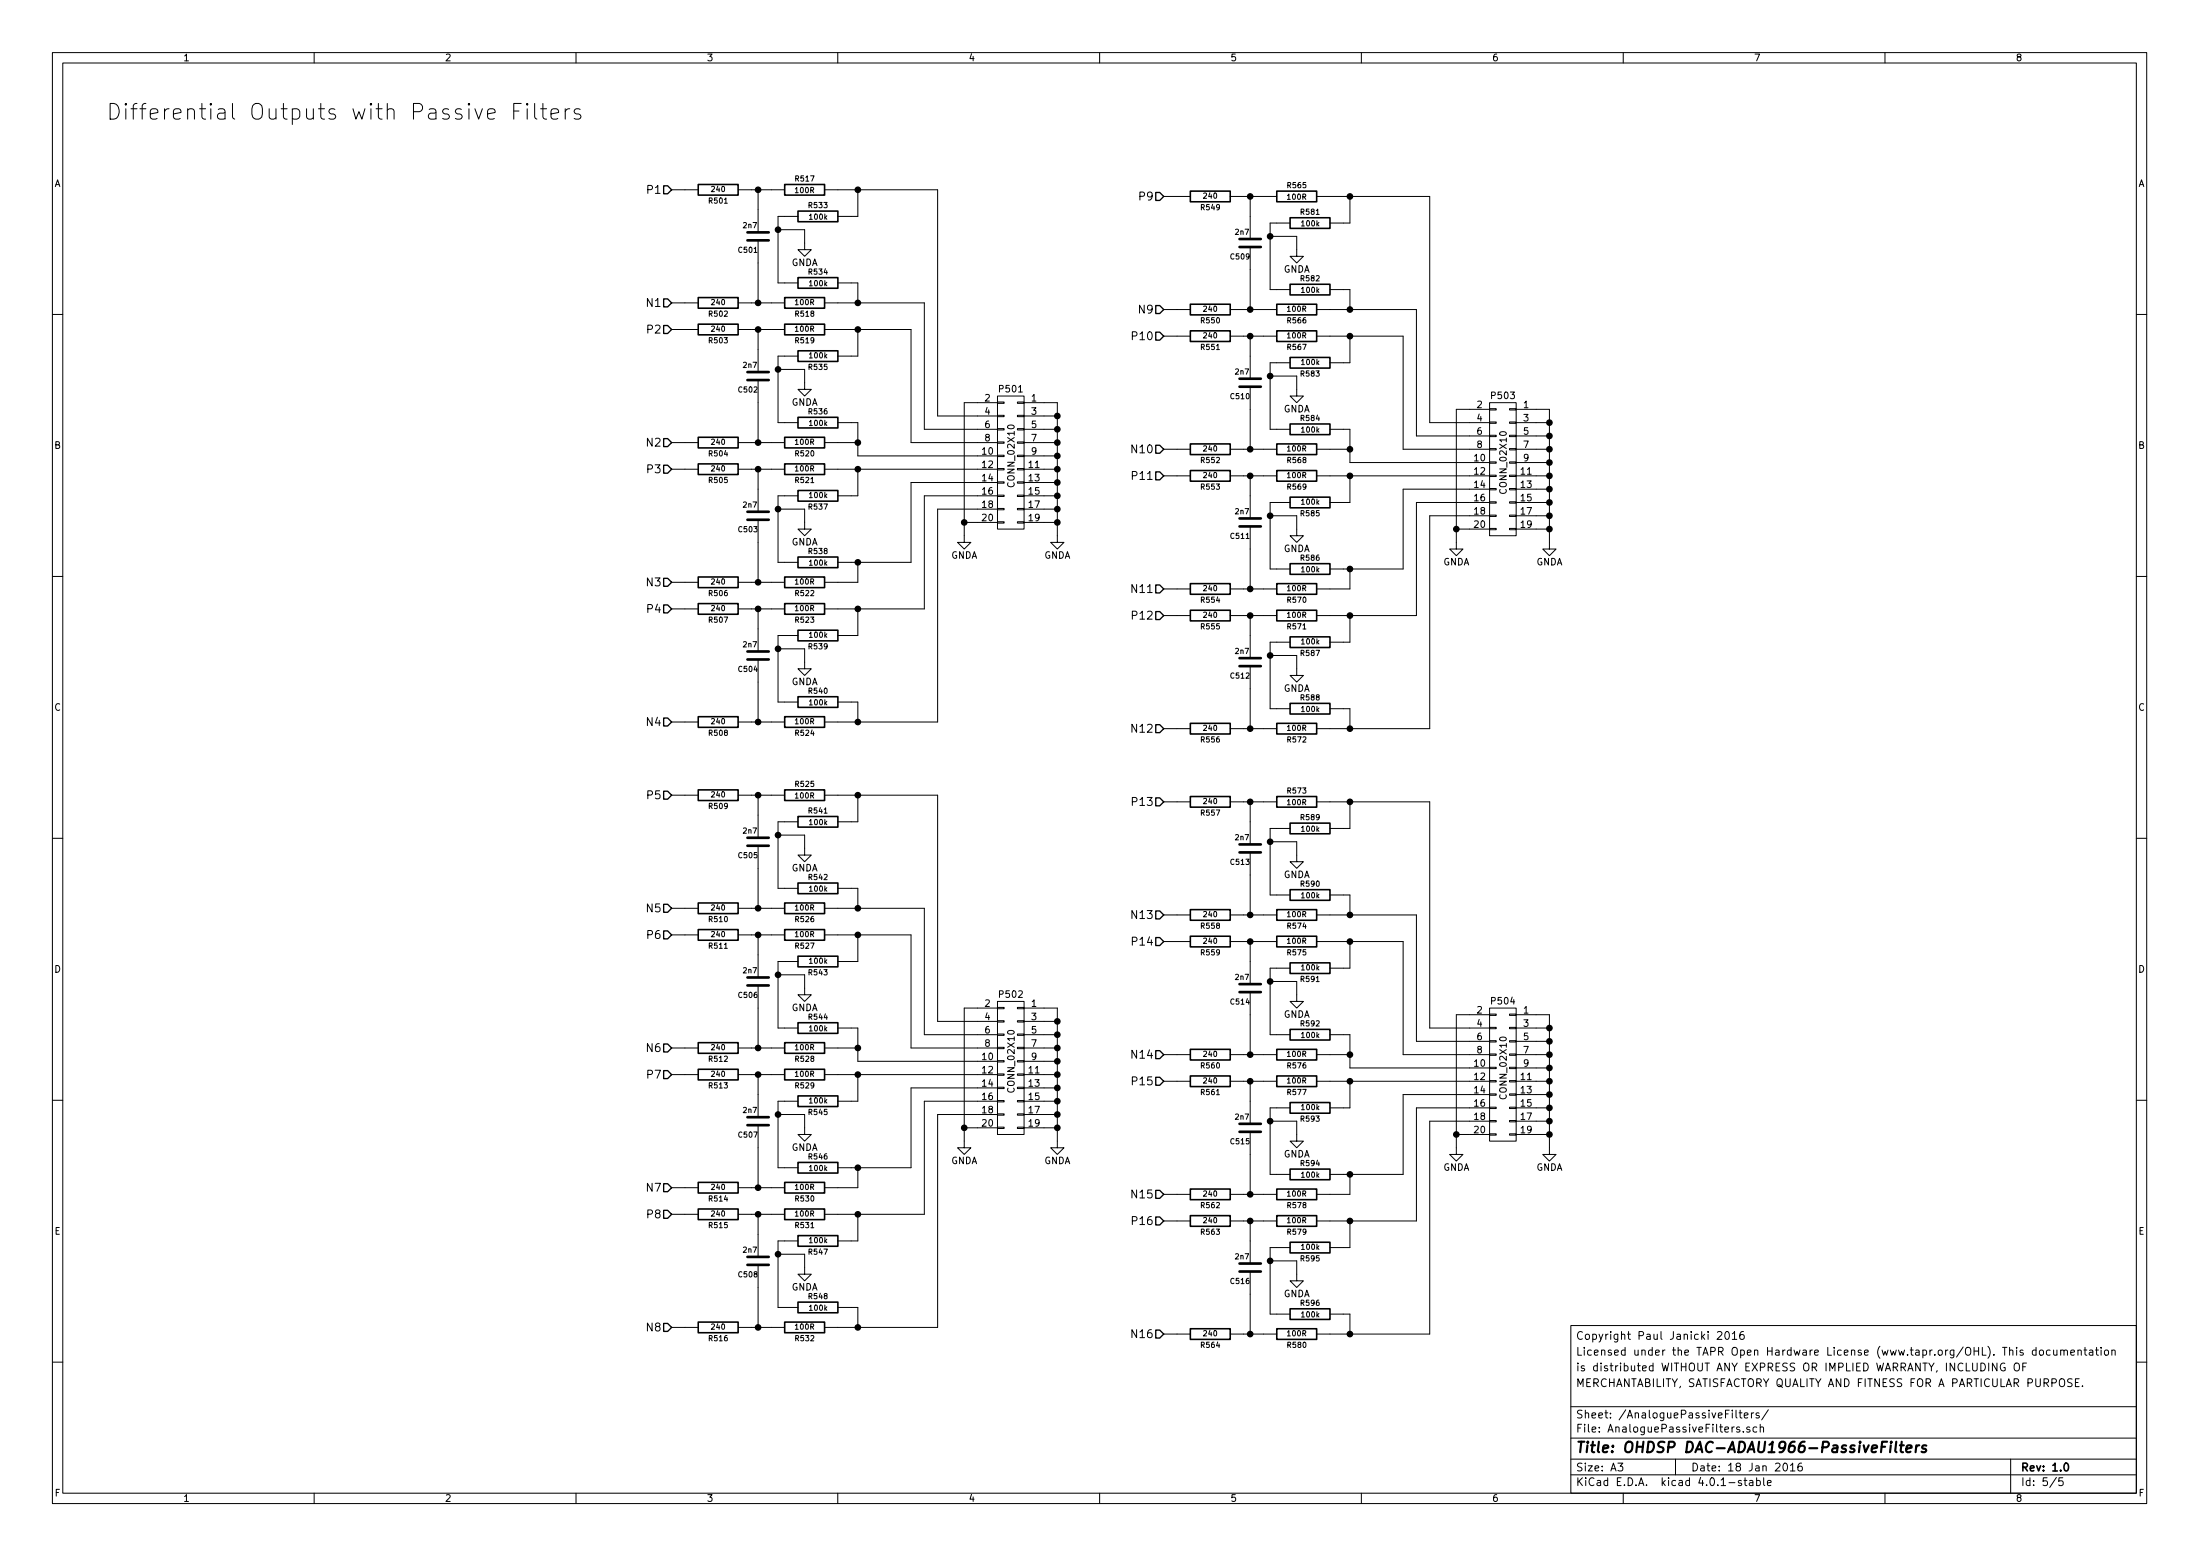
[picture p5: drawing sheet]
<svg xmlns="http://www.w3.org/2000/svg" width="420mm" height="297mm" viewBox="0 0 420 297" stroke-linecap="round" stroke-linejoin="round" font-family="sans-serif">
<g fill="none" stroke="#000" stroke-width=".19">
<path d="M10 10h400v277h-400zM12 12h396v273.1h-396zM60 10v2M99.5 19.7h-1.4v3M100.7 19.7l-.2 .2 .2 .2 .1-.2-.1-.2v.4M102.1 19.7v2.6l.2 .3 .2 .1M103.7 19.7v2.6l.1 .3 .6 .1M110 10v2M160 10v2M210 10v2M260 10v2M310 10v2"/>
<path d="M360 10v2M93.1 21.8l1.5-.3-.2-.6-.9-.1-.2 .1-.2 .3v1.1l.2 .3 .2 .1 .9-.1M98.1 21.2h1M100.7 20.8v1.9M103.3 20.8h1.1M105.2 21.8l1.5-.3-.2-.6-.8-.1-.3 .1-.2 .3v1.1l.2 .3 .3 .1 .8-.1M107.9 20.8v1.9M108.8 20.8a.73 .73 0 0 0-.9 .5M110.8 20.9l-.7-.1-.3 .1-.1 .3 .1 .4 1 .3 .1 .3-.1 .4-.3 .1-.8-.1M128.3 36.2h5M141 36.2h8.9M144.8 36.2v8.2"/>
<path d="M157.5 36.2h21.6v43.2h11.4M163.8 36.2v5.1h-3.8M222.2 37.5h5.1M234.9 37.5h8.9M238.8 37.5v8.1M251.5 37.5h21.5v43.2h11.5M257.8 37.5v5.1h-3.8M128.3 57.8h5M141 57.8h8.9M144.8 45.9v11.9M148.6 43.9h5.1v3.8h1.2l-1.2 1.2-1.3-1.2h1.3M152.4 41.3h-3.8v12.7h3.8"/>
<path d="M157.5 57.8h19v24.2h14M160 54h3.8v3.8M222.2 59.1h5.1M234.9 59.1h8.9M238.8 47.2v11.9M242.6 45.1h5v3.8h1.3l-1.3 1.3-1.2-1.3h1.2M246.4 42.6h-3.8v12.7h3.8M251.5 59.1h19v24.1h14M254 55.3h3.8v3.8M10 60h2M128.3 62.9h5M141 62.9h8.9"/>
<path d="M144.8 62.9v8.1M144.8 72.6v11.9M148.6 70.5h5.1v3.8h1.2l-1.2 1.3-1.3-1.3h1.3M152.4 68h-3.8v12.7h3.8M157.5 62.9h16.5v21.6h16.5M163.8 62.9v5.1h-3.8M190.5 75.6h5.1v25.4h-5.1zM190.5 79.3h1.3v.2h-1.3zM190.5 76.7h1.3v.3h-1.3zM190.5 76.9h-6.4v26.6h1.3l-1.3 1.3-1.2-1.3h1.2M194.3 79.3h1.3v.2h-1.3zM194.3 76.7h1.3v.3h-1.3z"/>
<path d="M195.6 76.9h6.3v26.6h1.3l-1.3 1.3-1.2-1.3h1.2M195.6 79.4h6.3M222.2 64.2h5.1M234.9 64.2h8.9M238.8 64.2v8.1M238.8 73.8v12M242.6 71.8h5v3.8h1.3l-1.3 1.3-1.2-1.3h1.2M246.4 69.3h-3.8v12.7h3.8M251.5 64.2h16.5v21.6h16.5M257.8 64.2v5.1h-3.8M284.5 76.9h5.1v25.4h-5.1zM284.5 78h1.2v.3h-1.2z"/>
<path d="M284.5 78.1h-6.4v26.7h1.3l-1.3 1.3-1.2-1.3h1.2M288.3 78h1.3v.3h-1.3zM289.6 78.1h6.3v26.7h1.3l-1.3 1.3-1.3-1.3h1.3M408 60h2M128.3 84.5h5M128.3 89.6h5M141 84.5h8.9M141 89.6h8.9M144.8 89.6v8.1M144.8 99.2v12M148.6 97.2h5.1v3.8h1.2l-1.2 1.3-1.3-1.3h1.3M152.4 94.7h-3.8v12.7h3.8"/>
<path d="M157.5 84.5h6.3M157.5 89.6h33M160 80.7h3.8v6.3h26.7M163.8 89.6v5.1h-3.8M184.1 99.7h6.4M190.5 99.6h1.3v.3h-1.3zM190.5 97.1h1.3v.2h-1.3zM190.5 94.5h1.3v.3h-1.3zM190.5 92h1.3v.2h-1.3zM190.5 89.4h1.3v.3h-1.3zM190.5 86.9h1.3v.3h-1.3zM190.5 84.4h1.3v.2h-1.3z"/>
<path d="M190.5 81.8h1.3v.3h-1.3zM190.5 92.1h-16.5v15.3h-14M190.5 94.7h-14v21.5h-19M190.5 97.2h-11.4v40.6h-21.6M194.3 99.6h1.3v.3h-1.3zM194.3 97.1h1.3v.2h-1.3zM194.3 94.5h1.3v.3h-1.3zM194.3 92h1.3v.2h-1.3zM194.3 89.4h1.3v.3h-1.3zM194.3 86.9h1.3v.3h-1.3zM194.3 84.4h1.3v.2h-1.3zM194.3 81.8h1.3v.3h-1.3z"/>
<path d="M195.6 82h6.3M195.6 84.5h6.3M195.6 87h6.3M195.6 99.7h6.3M195.6 89.6h6.3M195.6 92.1h6.3M195.6 94.7h6.3M195.6 97.2h6.3M222.2 85.8h5.1M222.2 90.8h5.1M234.9 85.8h8.9M234.9 90.8h8.9"/>
<path d="M238.8 90.8v8.2M242.6 98.5h5v3.8h1.3l-1.3 1.2-1.2-1.2h1.2M246.4 95.9h-3.8v12.7h3.8M251.5 85.8h6.3M251.5 90.8h33M254 82h3.8v6.3h26.7M257.8 90.8v5.1h-3.8M284.5 98.3h1.2v.3h-1.2zM284.5 95.8h1.2v.2h-1.2zM284.5 93.3h1.2v.2h-1.2zM284.5 90.7h1.2v.3h-1.2zM284.5 88.2h1.2v.2h-1.2z"/>
<path d="M284.5 85.6h1.2v.3h-1.2zM284.5 83.1h1.2v.2h-1.2zM284.5 80.6h1.2v.2h-1.2zM284.5 93.4h-16.5v15.2h-14M284.5 95.9h-14v21.6h-19M284.5 98.5h-11.5v40.6h-21.5M288.3 98.3h1.3v.3h-1.3zM288.3 95.8h1.3v.2h-1.3zM288.3 93.3h1.3v.2h-1.3zM288.3 90.7h1.3v.3h-1.3zM288.3 88.2h1.3v.2h-1.3zM288.3 85.6h1.3v.3h-1.3z"/>
<path d="M288.3 83.1h1.3v.2h-1.3zM288.3 80.6h1.3v.2h-1.3zM289.6 80.7h6.3M289.6 83.2h6.3M289.6 85.8h6.3M289.6 88.3h6.3M289.6 90.8h6.3M289.6 93.4h6.3M289.6 95.9h6.3M289.6 98.5h6.3M10 110h2M128.3 111.2h5"/>
<path d="M128.3 116.2h5M141 111.2h8.9M141 116.2h8.9M144.8 116.2v8.2M163.8 107.4v3.8h-6.3M163.8 116.2v5.1h-3.8M222.2 112.4h5.1M222.2 117.5h5.1M234.9 112.4h8.9M234.9 117.5h8.9M238.8 100.5v11.9M238.8 117.5v8.1"/>
<path d="M257.8 108.6v3.8h-6.3M257.8 117.5v5.1h-3.8M278.1 101h6.4M284.5 100.9h1.2v.2h-1.2zM288.3 100.9h1.3v.2h-1.3zM289.6 101h6.3M408 110h2M128.3 137.8h5M141 137.8h8.9M144.8 125.9v11.9M148.6 123.9h5.1v3.8h1.2l-1.2 1.2-1.3-1.2h1.3M152.4 121.3h-3.8v12.7h3.8"/>
<path d="M160 134h3.8v3.8M222.2 139.1h5.1M234.9 139.1h8.9M238.8 127.2v11.9M242.6 125.1h5v3.8h1.3l-1.3 1.3-1.2-1.3h1.2M246.4 122.6h-3.8v12.7h3.8M254 135.3h3.8v3.8M128.3 151.8h5M141 151.8h8.9M144.8 151.8v8.1M148.6 159.4h5.1v3.8h1.2l-1.2 1.3-1.3-1.3h1.3M152.4 156.9h-3.8v12.7h3.8"/>
<path d="M157.5 151.8h21.6v43.2h11.4M163.8 151.8v5.1h-3.8M222.2 153.1h5.1M234.9 153.1h8.9M238.8 153.1v8.1M246.4 158.2h-3.8v12.7h3.8M251.5 153.1h21.5v43.2h11.5M257.8 153.1v5.1h-3.8M10 160h2M128.3 173.4h5M128.3 178.5h5M141 173.4h8.9"/>
<path d="M141 178.5h8.9M144.8 161.5v11.9M144.8 178.5v8.1M157.5 173.4h19v24.1h14M157.5 178.5h16.5v21.6h16.5M160 169.6h3.8v3.8M163.8 178.5v5.1h-3.8M222.2 174.7h5.1M222.2 179.7h5.1M234.9 174.7h8.9M234.9 179.7h8.9M238.8 162.7v12"/>
<path d="M238.8 179.7v8.2M242.6 160.7h5v3.8h1.3l-1.3 1.3-1.2-1.3h1.2M251.5 174.7h19v24.1h14M251.5 179.7h16.5v21.6h16.5M254 170.9h3.8v3.8M257.8 179.7v5.1h-3.8M408 160h2M144.8 188.1v12M148.6 186.1h5.1v3.8h1.2l-1.2 1.3-1.3-1.3h1.3M152.4 183.6h-3.8v12.7h3.8M160 196.3h3.8v6.3h26.7M190.5 191.2h5.1v25.4h-5.1z"/>
<path d="M190.5 199.9h1.3v.3h-1.3zM190.5 197.4h1.3v.2h-1.3zM190.5 194.9h1.3v.2h-1.3zM190.5 192.3h1.3v.3h-1.3zM190.5 192.4h-6.4v26.7h1.3l-1.3 1.3-1.2-1.3h1.2M194.3 199.9h1.3v.3h-1.3zM194.3 197.4h1.3v.2h-1.3zM194.3 194.9h1.3v.2h-1.3zM194.3 192.3h1.3v.3h-1.3zM195.6 192.4h6.3v26.7h1.3l-1.3 1.3-1.2-1.3h1.2M195.6 195h6.3M195.6 197.5h6.3"/>
<path d="M238.8 189.4v11.9M242.6 187.4h5v3.8h1.3l-1.3 1.2-1.2-1.2h1.2M246.4 184.8h-3.8v12.7h3.8M254 197.5h3.8v6.4h26.7M284.5 192.4h5.1v25.4h-5.1zM284.5 198.7h1.2v.2h-1.2zM284.5 196.1h1.2v.3h-1.2zM284.5 193.6h1.2v.2h-1.2zM284.5 193.7h-6.4v26.7h1.3l-1.3 1.3-1.2-1.3h1.2M288.3 198.7h1.3v.2h-1.3zM288.3 196.1h1.3v.3h-1.3zM288.3 193.6h1.3v.2h-1.3z"/>
<path d="M289.6 193.7h6.3v26.7h1.3l-1.3 1.3-1.3-1.3h1.3M289.6 196.3h6.3M289.6 198.8h6.3M10 210h2M128.3 200.1h5M128.3 205.1h5M141 200.1h8.9M141 205.1h8.9M144.8 205.1v8.2M144.8 214.8v11.9M148.6 212.8h5.1v3.8h1.2l-1.2 1.2-1.3-1.2h1.3M152.4 210.2h-3.8v12.7h3.8"/>
<path d="M157.5 200.1h6.3M157.5 205.1h33M163.8 205.1v5.1h-3.8M184.1 215.3h6.4M190.5 215.2h1.3v.2h-1.3zM190.5 212.6h1.3v.3h-1.3zM190.5 210.1h1.3v.2h-1.3zM190.5 207.6h1.3v.2h-1.3zM190.5 205h1.3v.3h-1.3zM190.5 202.5h1.3v.2h-1.3zM190.5 210.2h-14v21.6h-19M190.5 207.7h-16.5v15.2h-14"/>
<path d="M190.5 212.8h-11.4v40.6h-21.6M194.3 215.2h1.3v.2h-1.3zM194.3 212.6h1.3v.3h-1.3zM194.3 210.1h1.3v.2h-1.3zM194.3 207.6h1.3v.2h-1.3zM194.3 205h1.3v.3h-1.3zM194.3 202.5h1.3v.2h-1.3zM195.6 200.1h6.3M195.6 205.1h6.3M195.6 210.2h6.3M195.6 212.8h6.3M195.6 202.6h6.3"/>
<path d="M195.6 215.3h6.3M195.6 207.7h6.3M222.2 201.3h5.1M222.2 206.4h5.1M234.9 201.3h8.9M234.9 206.4h8.9M238.8 206.4v8.1M238.8 216.1v11.9M242.6 214h5v3.8h1.3l-1.3 1.3-1.2-1.3h1.2M246.4 211.5h-3.8v12.7h3.8M251.5 201.3h6.3M251.5 206.4h33"/>
<path d="M257.8 206.4v5.1h-3.8M278.1 216.6h6.4M284.5 216.4h1.2v.3h-1.2zM284.5 213.9h1.2v.3h-1.2zM284.5 211.4h1.2v.2h-1.2zM284.5 208.8h1.2v.3h-1.2zM284.5 206.3h1.2v.2h-1.2zM284.5 203.7h1.2v.3h-1.2zM284.5 201.2h1.2v.3h-1.2zM284.5 211.5h-14v21.6h-19M284.5 209h-16.5v15.2h-14M284.5 214h-11.5v40.7h-21.5"/>
<path d="M288.3 216.4h1.3v.3h-1.3zM288.3 213.9h1.3v.3h-1.3zM288.3 211.4h1.3v.2h-1.3zM288.3 208.8h1.3v.3h-1.3zM288.3 206.3h1.3v.2h-1.3zM288.3 203.7h1.3v.3h-1.3zM288.3 201.2h1.3v.3h-1.3zM289.6 201.3h6.3M289.6 206.4h6.3M289.6 211.5h6.3M289.6 214h6.3M289.6 203.9h6.3"/>
<path d="M289.6 216.6h6.3M289.6 209h6.3M408 210h2M128.3 226.7h5M128.3 231.8h5M141 226.7h8.9M141 231.8h8.9M144.8 231.8v8.1M148.6 239.4h5.1v3.8h1.2l-1.2 1.3-1.3-1.3h1.3M152.4 236.9h-3.8v12.7h3.8M163.8 222.9v3.8h-6.3M163.8 231.8v5.1h-3.8"/>
<path d="M222.2 228h5.1M222.2 233.1h5.1M234.9 228h8.9M234.9 233.1h8.9M238.8 233.1v8.1M246.4 238.2h-3.8v12.7h3.8M257.8 224.2v3.8h-6.3M257.8 233.1v5.1h-3.8M128.3 253.4h5M141 253.4h8.9M144.8 241.5v11.9M160 249.6h3.8v3.8"/>
<path d="M222.2 254.7h5.1M234.9 254.7h8.9M238.8 242.7v12M242.6 240.7h5v3.8h1.3l-1.3 1.3-1.2-1.3h1.2M254 250.9h3.8v3.8M300 253h108v32.1h-108zM328 254.3l.6-.1 .3 .4-1 1.1h1M329.6 254.3l.2-.1a.81 .81 0 0 1 .6 .6 .81 .81 0 0 1-.3 .8l-.2 .1a.79 .79 0 0 1-.3-1.4zM330.8 254.6l.5-.4v1.5M330.8 255.7h.9M333 254.2a.59 .59 0 0 0-.7 .6v.8l.2 .1 .5-.1 .1-.5-.1-.3h-.5l-.2 .3M388.8 257.8l-.4-.1-.3 .3 .1 .6 .2 .1 .4-.1"/>
<path d="M388.8 257.2v1.5M389.6 257.8l.2-.1 .4 .1 .1 .6-.2 .2-.3 .1-.2-.1zM391.5 257.8l-.4-.1-.3 .3 .1 .6 .2 .1 .4-.1M392.2 257.7l.1 .9 .3 .1 .2-.1M392.8 257.7v1M393.5 257.8l.3-.1 .3 .1 .1 .9M393.5 257.7v1M394.2 257.9a.36 .36 0 0 1 .3-.2 .36 .36 0 0 1 .3 .2v.8M395.5 258.2l.7-.1-.1-.3-.4-.1-.2 .2 .1 .7h.5M396.8 257.8l.3-.1 .3 .1 .1 .9M396.8 257.7v1M398 257.7h.6"/>
<path d="M398.2 257.2v1.3l.4 .2M399.1 257.8h.5l.1 .9M399.7 258.1l-.5 .1-.2 .2 .2 .3 .5-.1M400.2 257.7h.6M400.4 257.2v1.3l.4 .2M401.3 257.2v.2M401.3 257.7v1M402 257.8l.2-.1 .4 .1 .1 .6-.1 .2-.4 .1-.2-.1zM403.3 257.8l.2-.1 .4 .1 .1 .9M403.3 257.7v1M10 260h2M300 278.5h108"/>
<path d="M300 274.5h108M300 268.5h108M309 279.3h.9l-.5 .6 .5 .1v.7l-.2 .1-.7-.1M320 278.5v3M331.5 269.2v1.3l.2 .2M332.1 269.7h.6M332.2 272.5a.37 .37 0 0 0-.6 .1l.1 .2 .5 .2 .1 .1-.2 .3-.5-.1M332.3 269.2v1.3l.4 .2M332.9 273.3v.1M333.1 270.2l.7-.1v-.3l-.5-.1-.2 .2 .1 .7h.6M334.2 272.5a.37 .37 0 0 0-.6 .1l.1 .2 .5 .2v.1l-.2 .3-.4-.1M334.5 269.7v1"/>
<path d="M334.9 269.7l-.4 .3M335.5 272.5l-.4-.1-.3 .3 .1 .6 .2 .1 .4-.1M335.9 269.8a.37 .37 0 0 0-.5 .1v.2l.5 .2 .1 .1-.2 .3-.4-.1M336.2 272.5l.2-.1 .4 .1v.9M336.2 271.9v1.5M337.7 269.1l-1.3 2M340.7 279.4l.2-.1a.81 .81 0 0 1 .6 .6 .81 .81 0 0 1-.3 .8l-.2 .1a.8 .8 0 0 1-.6-.6 .8 .8 0 0 1 .3-.8zM341.9 279.7l.5-.4v1.5M344.1 279.3a.59 .59 0 0 0-.7 .6v.8l.2 .1 .5-.1 .1-.5-.1-.3h-.5l-.2 .3M381.4 260.2v1.5l-.9-1.5v1.5M382.9 260.3a.7 .7 0 0 0-.9 .7 .7 .7 0 0 0 .9 .6l.1-.5h-.3M384 278.5v6.6"/>
<path d="M384.7 260.4l.3-.2a.53 .53 0 0 1 .7 .5v.5a.51 .51 0 0 1-.8 .4 1.05 1.05 0 0 1-.2-1.2zM386.3 260.9h.5M387 260.2h-.7v1.5M395.7 263.3l-.6-.1-.2 .3v.3l.8 .3v.5l-.2 .1-.6-.1M396.4 263.9h.5M397.1 263.2h-.7v1.5h.7M397.7 264.6v.1M408 260h2M60 285.1v1.9M110 285.1v1.9M160 285.1v1.9M210 285.1v1.9"/>
<path d="M260 285.1v1.9M300 281.5h108M310 285.1v1.9M332.6 282.7a.37 .37 0 0 0-.6 .1l.1 .2 .5 .2v.1l-.2 .3-.4-.1M333.1 282.6h.5M333.3 282.1v1.3l.3 .2M334.1 282.7h.6l.1 .9M334.8 283h-.5l-.2 .2 .2 .4 .5-.1M335.5 282.7l.4-.1 .3 .3-.1 .6h-.6M335.5 282.1v1.5M336.8 282.1v1.3l.2 .2M337.5 283.1l.8-.1-.1-.3-.4-.1-.3 .2 .1 .7h.6"/>
<path d="M341.9 280.8h.9M360 285.1v1.9M392.7 282l-1.2 2M394 282.1h-.8v.7l.2-.1h.5l.1 .3v.5l-.2 .1-.6-.1"/>
</g>
<g fill="none" stroke="#000" stroke-width=".3">
<path d="M133.3 35.2h7.7v2h-7.7zM149.9 35.2h7.6v2h-7.6zM227.3 36.5h7.6v2h-7.6zM243.8 36.5h7.7v2h-7.7zM133.3 56.8h7.7v2h-7.7zM149.9 56.8h7.6v2h-7.6zM152.4 40.3h7.6v2h-7.6zM152.4 53h7.6v2h-7.6zM227.3 58.1h7.6v2h-7.6zM243.8 58.1h7.7v2h-7.7zM246.4 41.6h7.6v2h-7.6zM246.4 54.3h7.6v2h-7.6z"/>
<path d="M133.3 61.9h7.7v2h-7.7zM149.9 61.9h7.6v2h-7.6zM152.4 67h7.6v2h-7.6zM152.4 79.7h7.6v2h-7.6zM227.3 63.2h7.6v2h-7.6zM243.8 63.2h7.7v2h-7.7zM246.4 68.2h7.6v2.1h-7.6zM133.3 83.5h7.7v2h-7.7zM133.3 88.6h7.7v2h-7.7zM149.9 83.5h7.6v2h-7.6zM149.9 88.6h7.6v2h-7.6zM152.4 93.6h7.6v2.1h-7.6z"/>
<path d="M227.3 84.7h7.6v2.1h-7.6zM227.3 89.8h7.6v2.1h-7.6zM243.8 84.7h7.7v2.1h-7.7zM243.8 89.8h7.7v2.1h-7.7zM246.4 80.9h7.6v2.1h-7.6zM246.4 94.9h7.6v2h-7.6zM133.3 110.1h7.7v2.1h-7.7zM133.3 115.2h7.7v2.1h-7.7zM149.9 110.1h7.6v2.1h-7.6zM149.9 115.2h7.6v2.1h-7.6zM152.4 106.3h7.6v2.1h-7.6zM227.3 111.4h7.6v2h-7.6z"/>
<path d="M227.3 116.5h7.6v2h-7.6zM243.8 111.4h7.7v2h-7.7zM243.8 116.5h7.7v2h-7.7zM246.4 107.6h7.6v2h-7.6zM133.3 136.8h7.7v2h-7.7zM149.9 136.8h7.6v2h-7.6zM152.4 120.3h7.6v2h-7.6zM152.4 133h7.6v2h-7.6zM227.3 138.1h7.6v2h-7.6zM243.8 138.1h7.7v2h-7.7zM246.4 121.6h7.6v2h-7.6zM246.4 134.3h7.6v2h-7.6z"/>
<path d="M133.3 150.8h7.7v2h-7.7zM149.9 150.8h7.6v2h-7.6zM152.4 155.9h7.6v2h-7.6zM227.3 152.1h7.6v2h-7.6zM243.8 152.1h7.7v2h-7.7zM246.4 157.1h7.6v2.1h-7.6zM133.3 172.4h7.7v2h-7.7zM133.3 177.5h7.7v2h-7.7zM149.9 172.4h7.6v2h-7.6zM149.9 177.5h7.6v2h-7.6zM152.4 168.6h7.6v2h-7.6zM227.3 173.6h7.6v2.1h-7.6z"/>
<path d="M227.3 178.7h7.6v2.1h-7.6zM243.8 173.6h7.7v2.1h-7.7zM243.8 178.7h7.7v2.1h-7.7zM246.4 169.8h7.6v2.1h-7.6zM133.3 199h7.7v2.1h-7.7zM149.9 199h7.6v2.1h-7.6zM152.4 182.5h7.6v2.1h-7.6zM152.4 195.2h7.6v2.1h-7.6zM246.4 183.8h7.6v2h-7.6zM246.4 196.5h7.6v2h-7.6zM133.3 204.1h7.7v2.1h-7.7zM149.9 204.1h7.6v2.1h-7.6z"/>
<path d="M152.4 209.2h7.6v2h-7.6zM227.3 200.3h7.6v2h-7.6zM227.3 205.4h7.6v2h-7.6zM243.8 200.3h7.7v2h-7.7zM243.8 205.4h7.7v2h-7.7zM246.4 210.5h7.6v2h-7.6zM133.3 225.7h7.7v2h-7.7zM133.3 230.8h7.7v2h-7.7zM149.9 225.7h7.6v2h-7.6zM149.9 230.8h7.6v2h-7.6zM152.4 221.9h7.6v2h-7.6zM152.4 235.9h7.6v2h-7.6z"/>
<path d="M227.3 227h7.6v2h-7.6zM227.3 232.1h7.6v2h-7.6zM243.8 227h7.7v2h-7.7zM243.8 232.1h7.7v2h-7.7zM246.4 223.2h7.6v2h-7.6zM246.4 237.1h7.6v2.1h-7.6zM133.3 252.4h7.7v2h-7.7zM149.9 252.4h7.6v2h-7.6zM152.4 248.6h7.6v2h-7.6zM227.3 253.7h7.6v2h-7.6zM243.8 253.7h7.7v2h-7.7zM246.4 249.8h7.6v2.1h-7.6z"/>
<path d="M394.3 279.5l.2-.2a.81 .81 0 0 1 .6 .6 .81 .81 0 0 1-.3 .8l-.1 .1a.79 .79 0 0 1-.4-1.3z"/>
</g>
<path d="M361.2 275.2v.2l.1-.1-.1-.1v.2M362.2 275.2l-.3 1.7 .3 .3M362.8 275.9h.8M363.2 275.2l-.2 1.7 .1 .2 .3 .1M364.1 276.6l1-.2-.1-.4h-.7l-.3 .9 .3 .3 .6-.1M366 275.9l-.2 1.3M366.5 275.9l-.3 .1-.3 .3M367.9 276l-.5-.1-.3 .4 .2 .3 .5 .1 .1 .2-.2 .2-.1 .1-.6-.1" fill="none" stroke="#000" stroke-width=".41"/>
<g fill="none" stroke="#000" stroke-width=".51">
<path d="M142.7 44.4h4.1M142.7 45.9h4.1M236.7 45.6h4.1M236.7 47.2h4.1M142.7 71h4.1M142.7 72.6h4.1M236.7 72.3h4.1M236.7 73.8h4.1M142.7 97.7h4.1M142.7 99.2h4.1M236.7 99h4.1M236.7 100.5h4.1"/>
<path d="M142.7 124.4h4.1M142.7 125.9h4.1M236.7 125.6h4.1M236.7 127.2h4.1M142.7 159.9h4.1M142.7 161.5h4.1M236.7 161.2h4.1M236.7 162.7h4.1M142.7 186.6h4.1M142.7 188.1h4.1M236.7 187.9h4.1M236.7 189.4h4.1"/>
<path d="M142.7 213.3h4.1M142.7 214.8h4.1M236.7 214.5h4.1M236.7 216.1h4.1M142.7 239.9h4.1M142.7 241.5h4.1M236.7 241.2h4.1M236.7 242.7h4.1"/>
</g>
<g fill="none" stroke="#000" stroke-width=".25">
<path d="M126.7 35.5h.8l.8 .7-.8 .8h-.8zM220.7 36.7h.8l.7 .8-.7 .8h-.8zM126.7 57.1h.8l.8 .7-.8 .8h-.8zM220.7 58.3h.8l.7 .8-.7 .8h-.8zM126.7 62.1h.8l.8 .8-.8 .8h-.8zM220.7 63.4h.8l.7 .8-.7 .7h-.8zM126.7 83.7h.8l.8 .8-.8 .8h-.8zM126.7 88.8h.8l.8 .8-.8 .7h-.8zM220.7 85h.8l.7 .8-.7 .7h-.8zM220.7 90.1h.8l.7 .7-.7 .8h-.8zM126.7 110.4h.8l.8 .8-.8 .7h-.8zM126.7 115.5h.8l.8 .7-.8 .8h-.8z"/>
<path d="M220.7 111.7h.8l.7 .7-.7 .8h-.8zM220.7 116.7h.8l.7 .8-.7 .8h-.8zM126.7 137.1h.8l.8 .7-.8 .8h-.8zM220.7 138.3h.8l.7 .8-.7 .8h-.8zM126.7 151h.8l.8 .8-.8 .8h-.8zM220.7 152.3h.8l.7 .8-.7 .7h-.8zM126.7 172.6h.8l.8 .8-.8 .8h-.8zM126.7 177.7h.8l.8 .8-.8 .7h-.8zM220.7 173.9h.8l.7 .8-.7 .7h-.8zM220.7 179h.8l.7 .7-.7 .8h-.8zM126.7 199.3h.8l.8 .8-.8 .7h-.8zM126.7 204.4h.8l.8 .7-.8 .8h-.8z"/>
<path d="M220.7 200.6h.8l.7 .7-.7 .8h-.8zM220.7 205.6h.8l.7 .8-.7 .8h-.8zM126.7 226h.8l.8 .7-.8 .8h-.8zM126.7 231h.8l.8 .8-.8 .8h-.8zM220.7 227.2h.8l.7 .8-.7 .8h-.8zM220.7 232.3h.8l.7 .8-.7 .7h-.8zM126.7 252.6h.8l.8 .8-.8 .8h-.8zM220.7 253.9h.8l.7 .8-.7 .7h-.8z"/>
</g>
<g fill="#000" stroke="#000" stroke-width=".25">
<circle cx="144.8" cy="36.2" r=".51"/>
<circle cx="163.8" cy="36.2" r=".51"/>
<circle cx="238.8" cy="37.5" r=".51"/>
<circle cx="257.8" cy="37.5" r=".51"/>
<circle cx="144.8" cy="57.8" r=".51"/>
<circle cx="148.6" cy="43.9" r=".51"/>
<circle cx="163.8" cy="57.8" r=".51"/>
<circle cx="238.8" cy="59.1" r=".51"/>
<circle cx="242.6" cy="45.1" r=".51"/>
<circle cx="257.8" cy="59.1" r=".51"/>
<circle cx="144.8" cy="62.9" r=".51"/>
<circle cx="148.6" cy="70.5" r=".51"/>
<circle cx="163.8" cy="62.9" r=".51"/>
<circle cx="201.9" cy="79.4" r=".51"/>
<circle cx="238.8" cy="64.2" r=".51"/>
<circle cx="242.6" cy="71.8" r=".51"/>
<circle cx="257.8" cy="64.2" r=".51"/>
<circle cx="144.8" cy="84.5" r=".51"/>
<circle cx="144.8" cy="89.6" r=".51"/>
<circle cx="148.6" cy="97.2" r=".51"/>
<circle cx="163.8" cy="89.6" r=".51"/>
<circle cx="163.8" cy="84.5" r=".51"/>
<circle cx="184.2" cy="99.7" r=".51"/>
<circle cx="201.9" cy="94.7" r=".51"/>
<circle cx="201.9" cy="97.2" r=".51"/>
<circle cx="201.9" cy="87" r=".51"/>
<circle cx="201.9" cy="84.5" r=".51"/>
<circle cx="201.9" cy="99.7" r=".51"/>
<circle cx="201.9" cy="82" r=".51"/>
<circle cx="201.9" cy="89.6" r=".51"/>
<circle cx="201.9" cy="92.1" r=".51"/>
<circle cx="238.8" cy="85.8" r=".51"/>
<circle cx="238.8" cy="90.8" r=".51"/>
<circle cx="242.6" cy="98.5" r=".51"/>
<circle cx="257.8" cy="85.8" r=".51"/>
<circle cx="257.8" cy="90.8" r=".51"/>
<circle cx="295.9" cy="88.3" r=".51"/>
<circle cx="295.9" cy="95.9" r=".51"/>
<circle cx="295.9" cy="90.8" r=".51"/>
<circle cx="295.9" cy="83.2" r=".51"/>
<circle cx="295.9" cy="80.7" r=".51"/>
<circle cx="295.9" cy="93.4" r=".51"/>
<circle cx="295.9" cy="85.8" r=".51"/>
<circle cx="295.9" cy="98.5" r=".51"/>
<circle cx="144.8" cy="111.2" r=".51"/>
<circle cx="144.8" cy="116.2" r=".51"/>
<circle cx="163.8" cy="107.4" r=".51"/>
<circle cx="163.8" cy="116.2" r=".51"/>
<circle cx="238.8" cy="117.5" r=".51"/>
<circle cx="238.8" cy="112.4" r=".51"/>
<circle cx="257.8" cy="117.5" r=".51"/>
<circle cx="257.8" cy="108.6" r=".51"/>
<circle cx="278.1" cy="101" r=".51"/>
<circle cx="295.9" cy="101" r=".51"/>
<circle cx="144.8" cy="137.8" r=".51"/>
<circle cx="148.6" cy="123.9" r=".51"/>
<circle cx="163.8" cy="137.8" r=".51"/>
<circle cx="238.8" cy="139.1" r=".51"/>
<circle cx="242.6" cy="125.1" r=".51"/>
<circle cx="257.8" cy="139.1" r=".51"/>
<circle cx="144.8" cy="151.8" r=".51"/>
<circle cx="148.6" cy="159.4" r=".51"/>
<circle cx="163.8" cy="151.8" r=".51"/>
<circle cx="238.8" cy="153.1" r=".51"/>
<circle cx="257.8" cy="153.1" r=".51"/>
<circle cx="144.8" cy="178.5" r=".51"/>
<circle cx="144.8" cy="173.4" r=".51"/>
<circle cx="163.8" cy="178.5" r=".51"/>
<circle cx="163.8" cy="173.4" r=".51"/>
<circle cx="238.8" cy="174.7" r=".51"/>
<circle cx="238.8" cy="179.7" r=".51"/>
<circle cx="242.6" cy="160.7" r=".51"/>
<circle cx="257.8" cy="179.7" r=".51"/>
<circle cx="257.8" cy="174.7" r=".51"/>
<circle cx="148.6" cy="186.1" r=".51"/>
<circle cx="201.9" cy="197.5" r=".51"/>
<circle cx="201.9" cy="195" r=".51"/>
<circle cx="242.6" cy="187.4" r=".51"/>
<circle cx="295.9" cy="196.3" r=".51"/>
<circle cx="295.9" cy="198.8" r=".51"/>
<circle cx="144.8" cy="200.1" r=".51"/>
<circle cx="144.8" cy="205.1" r=".51"/>
<circle cx="148.6" cy="212.8" r=".51"/>
<circle cx="163.8" cy="205.1" r=".51"/>
<circle cx="163.8" cy="200.1" r=".51"/>
<circle cx="184.2" cy="215.3" r=".51"/>
<circle cx="201.9" cy="212.8" r=".51"/>
<circle cx="201.9" cy="210.2" r=".51"/>
<circle cx="201.9" cy="207.7" r=".51"/>
<circle cx="201.9" cy="202.6" r=".51"/>
<circle cx="201.9" cy="205.1" r=".51"/>
<circle cx="201.9" cy="200.1" r=".51"/>
<circle cx="201.9" cy="215.3" r=".51"/>
<circle cx="238.8" cy="206.4" r=".51"/>
<circle cx="238.8" cy="201.3" r=".51"/>
<circle cx="242.6" cy="214" r=".51"/>
<circle cx="257.8" cy="206.4" r=".51"/>
<circle cx="257.8" cy="201.3" r=".51"/>
<circle cx="278.1" cy="216.6" r=".51"/>
<circle cx="295.9" cy="206.4" r=".51"/>
<circle cx="295.9" cy="209" r=".51"/>
<circle cx="295.9" cy="203.9" r=".51"/>
<circle cx="295.9" cy="201.3" r=".51"/>
<circle cx="295.9" cy="211.5" r=".51"/>
<circle cx="295.9" cy="214" r=".51"/>
<circle cx="295.9" cy="216.6" r=".51"/>
<circle cx="144.8" cy="231.8" r=".51"/>
<circle cx="144.8" cy="226.7" r=".51"/>
<circle cx="148.6" cy="239.4" r=".51"/>
<circle cx="163.8" cy="231.8" r=".51"/>
<circle cx="163.8" cy="222.9" r=".51"/>
<circle cx="238.8" cy="228" r=".51"/>
<circle cx="238.8" cy="233.1" r=".51"/>
<circle cx="257.8" cy="233.1" r=".51"/>
<circle cx="257.8" cy="224.2" r=".51"/>
<circle cx="144.8" cy="253.4" r=".51"/>
<circle cx="163.8" cy="253.4" r=".51"/>
<circle cx="238.8" cy="254.7" r=".51"/>
<circle cx="242.6" cy="240.7" r=".51"/>
<circle cx="257.8" cy="254.7" r=".51"/>
</g>
<text font-size="4.2" x="20.3" y="22.9">Differential Outputs with Passive Filters</text>
<text font-size="2.8" x="301" y="277.3">Title: OHDSP DAC-ADAU1966-PassiveFilters</text>
<g font-size="2.1">
<text x="123.7" y="37">P1</text>
<text x="217.7" y="38.3">P9</text>
<text x="123.6" y="58.6">N1</text>
<text x="217.6" y="59.9">N9</text>
<text x="123.7" y="63.7">P2</text>
<text x="216.5" y="64.9">P10</text>
<text x="123.6" y="85.3">N2</text>
<text x="216.4" y="86.5">N10</text>
<text x="123.7" y="90.3">P3</text>
<text x="216.5" y="91.6">P11</text>
<text x="123.6" y="111.9">N3</text>
<text x="216.4" y="113.2">N11</text>
<text x="123.7" y="117">P4</text>
<text x="216.5" y="118.3">P12</text>
<text x="123.6" y="138.6">N4</text>
<text x="216.4" y="139.9">N12</text>
<text x="123.7" y="152.6">P5</text>
<text x="216.5" y="153.8">P13</text>
<text x="123.6" y="174.2">N5</text>
<text x="123.7" y="179.2">P6</text>
<text x="216.4" y="175.4">N13</text>
<text x="216.5" y="180.5">P14</text>
<text x="123.6" y="200.8">N6</text>
<text x="216.4" y="202.1">N14</text>
<text x="123.7" y="205.9">P7</text>
<text x="216.5" y="207.2">P15</text>
<text x="123.6" y="227.5">N7</text>
<text x="123.7" y="232.6">P8</text>
<text x="216.4" y="228.8">N15</text>
<text x="216.5" y="233.8">P16</text>
<text x="123.6" y="254.2">N8</text>
<text x="216.4" y="255.4">N16</text>
<text x="301" y="255.8">Copyright Paul Janicki 2016</text>
<text x="301" y="261.8">is distributed WITHOUT ANY EXPRESS OR IMPLIED WARRANTY, INCLUDING OF</text>
<text x="301" y="258.8">Licensed under the TAPR Open Hardware License (www.tapr.org/OHL). This documentation</text>
<text x="301" y="264.8">MERCHANTABILITY, SATISFACTORY QUALITY AND FITNESS FOR A PARTICULAR PURPOSE.</text>
<text x="301" y="273.5">File: AnaloguePassiveFilters.sch</text>
<text x="301" y="270.8">Sheet: /AnaloguePassiveFilters/</text>
<text x="301" y="280.9">Size: A3</text>
<text x="323" y="280.9">Date: 18 Jan 2016</text>
<text x="386" y="280.9">Rev: 1.0</text>
<text x="301" y="283.7">KiCad E.D.A. kicad 4.0.1-stable</text>
<text x="386" y="283.7">Id: 5/5</text>
</g>
<g font-size="1.8">
<text x="35" y="11.7">1</text>
<text x="85" y="11.7">2</text>
<text x="135" y="11.7">3</text>
<text x="185" y="11.7">4</text>
<text x="235" y="11.7">5</text>
<text x="285" y="11.7">6</text>
<text x="335" y="11.7">7</text>
<text x="385" y="11.7">8</text>
<text x="10.4" y="35.7">A</text>
<text x="408.4" y="35.7">A</text>
<text x="151.1" y="50.8">GNDA</text>
<text x="245.1" y="52">GNDA</text>
<text x="151.1" y="77.4">GNDA</text>
<text x="188.1" y="76.6">2</text>
<text x="191" y="74.9">P501</text>
<text x="197" y="76.6">1</text>
<text x="282.1" y="77.9">2</text>
<text x="285" y="76.2">P503</text>
<text x="291" y="77.9">1</text>
<text x="188.1" y="79.2">4</text>
<text x="188.1" y="81.7">6</text>
<text x="197" y="79.2">3</text>
<text x="197" y="81.7">5</text>
<text x="245.1" y="78.7">GNDA</text>
<text x="282.1" y="80.4">4</text>
<text x="282.1" y="83">6</text>
<text x="291" y="80.4">3</text>
<text x="291" y="83">5</text>
<text x="10.4" y="85.7">B</text>
<text x="187.6" y="86.8">10</text>
<text x="187.6" y="89.3">12</text>
<text x="188.1" y="84.2">8</text>
<text x="196.5" y="89.3">11</text>
<text x="197" y="84.2">7</text>
<text x="197" y="86.8">9</text>
<text x="281.6" y="88">10</text>
<text x="282.1" y="85.5">8</text>
<text x="291" y="85.5">7</text>
<text x="291" y="88">9</text>
<text x="408.4" y="85.7">B</text>
<text x="187.6" y="91.9">14</text>
<text x="187.6" y="94.4">16</text>
<text x="193.8" y="92.7" transform="rotate(-90 193.8 92.7)">CONN_02X10</text>
<text x="196.5" y="91.9">13</text>
<text x="196.5" y="94.4">15</text>
<text x="281.6" y="90.6">12</text>
<text x="281.6" y="93.1">14</text>
<text x="281.6" y="95.7">16</text>
<text x="287.7" y="93.9" transform="rotate(-90 287.7 93.9)">CONN_02X10</text>
<text x="290.5" y="90.6">11</text>
<text x="290.5" y="93.1">13</text>
<text x="290.5" y="95.7">15</text>
<text x="187.6" y="99.5">20</text>
<text x="187.6" y="96.9">18</text>
<text x="196.5" y="96.9">17</text>
<text x="196.5" y="99.5">19</text>
<text x="281.6" y="100.7">20</text>
<text x="281.6" y="98.2">18</text>
<text x="290.5" y="98.2">17</text>
<text x="290.5" y="100.7">19</text>
<text x="151.1" y="104.1">GNDA</text>
<text x="181.6" y="106.6">GNDA</text>
<text x="199.3" y="106.6">GNDA</text>
<text x="245.1" y="105.4">GNDA</text>
<text x="275.5" y="107.9">GNDA</text>
<text x="293.3" y="107.9">GNDA</text>
<text x="151.1" y="130.8">GNDA</text>
<text x="10.4" y="135.7">C</text>
<text x="245.1" y="132">GNDA</text>
<text x="408.4" y="135.7">C</text>
<text x="151.1" y="166.3">GNDA</text>
<text x="245.1" y="167.6">GNDA</text>
<text x="10.4" y="185.7">D</text>
<text x="408.4" y="185.7">D</text>
<text x="191" y="190.5">P502</text>
<text x="285" y="191.7">P504</text>
<text x="151.1" y="193">GNDA</text>
<text x="188.1" y="192.2">2</text>
<text x="188.1" y="194.7">4</text>
<text x="188.1" y="197.3">6</text>
<text x="197" y="192.2">1</text>
<text x="197" y="194.7">3</text>
<text x="197" y="197.3">5</text>
<text x="245.1" y="194.3">GNDA</text>
<text x="282.1" y="193.5">2</text>
<text x="282.1" y="196">4</text>
<text x="291" y="193.5">1</text>
<text x="291" y="196">3</text>
<text x="187.6" y="202.3">10</text>
<text x="188.1" y="199.8">8</text>
<text x="197" y="199.8">7</text>
<text x="197" y="202.3">9</text>
<text x="281.6" y="203.6">10</text>
<text x="282.1" y="198.5">6</text>
<text x="282.1" y="201.1">8</text>
<text x="291" y="198.5">5</text>
<text x="291" y="201.1">7</text>
<text x="291" y="203.6">9</text>
<text x="187.6" y="204.9">12</text>
<text x="187.6" y="207.4">14</text>
<text x="187.6" y="210">16</text>
<text x="193.8" y="208.2" transform="rotate(-90 193.8 208.2)">CONN_02X10</text>
<text x="196.5" y="204.9">11</text>
<text x="196.5" y="207.4">13</text>
<text x="196.5" y="210">15</text>
<text x="281.6" y="206.2">12</text>
<text x="281.6" y="208.7">14</text>
<text x="287.7" y="209.5" transform="rotate(-90 287.7 209.5)">CONN_02X10</text>
<text x="290.5" y="206.2">11</text>
<text x="290.5" y="208.7">13</text>
<text x="187.6" y="215">20</text>
<text x="187.6" y="212.5">18</text>
<text x="196.5" y="212.5">17</text>
<text x="196.5" y="215">19</text>
<text x="281.6" y="211.2">16</text>
<text x="281.6" y="213.8">18</text>
<text x="290.5" y="211.2">15</text>
<text x="290.5" y="213.8">17</text>
<text x="151.1" y="219.7">GNDA</text>
<text x="245.1" y="220.9">GNDA</text>
<text x="281.6" y="216.3">20</text>
<text x="290.5" y="216.3">19</text>
<text x="181.6" y="222.2">GNDA</text>
<text x="199.3" y="222.2">GNDA</text>
<text x="275.5" y="223.5">GNDA</text>
<text x="293.3" y="223.5">GNDA</text>
<text x="10.4" y="235.7">E</text>
<text x="408.4" y="235.7">E</text>
<text x="151.1" y="246.3">GNDA</text>
<text x="245.1" y="247.6">GNDA</text>
<text x="10.5" y="285.7">F</text>
<text x="35" y="286.7">1</text>
<text x="85" y="286.7">2</text>
<text x="135" y="286.7">3</text>
<text x="185" y="286.7">4</text>
<text x="235" y="286.7">5</text>
<text x="285" y="286.7">6</text>
<text x="335" y="286.7">7</text>
<text x="385" y="286.7">8</text>
<text x="408.5" y="285.7">F</text>
</g>
<g font-size="1.4">
<text x="152" y="34.6">R517</text>
<text x="246" y="35.9">R565</text>
<text x="135.5" y="38.8">R501</text>
<text x="136" y="36.6">240</text>
<text x="152" y="36.8">100R</text>
<text x="154.5" y="39.7">R533</text>
<text x="154.7" y="41.9">100k</text>
<text x="229.5" y="40.1">R549</text>
<text x="229.9" y="37.9">240</text>
<text x="245.9" y="38.1">100R</text>
<text x="248.5" y="41">R581</text>
<text x="142" y="43.5">2n7</text>
<text x="236" y="44.8">2n7</text>
<text x="248.6" y="43.2">100k</text>
<text x="141.1" y="48.2">C501</text>
<text x="154.5" y="52.4">R534</text>
<text x="235.1" y="49.5">C509</text>
<text x="248.5" y="53.7">R582</text>
<text x="136" y="58.2">240</text>
<text x="152" y="58.2">100R</text>
<text x="154.7" y="54.6">100k</text>
<text x="229.9" y="59.5">240</text>
<text x="245.9" y="59.5">100R</text>
<text x="248.6" y="55.9">100k</text>
<text x="135.5" y="60.4">R502</text>
<text x="135.5" y="65.5">R503</text>
<text x="136" y="63.3">240</text>
<text x="152" y="63.3">100R</text>
<text x="152" y="60.4">R518</text>
<text x="152" y="65.5">R519</text>
<text x="229.5" y="61.7">R550</text>
<text x="229.9" y="64.6">240</text>
<text x="245.9" y="64.6">100R</text>
<text x="246" y="61.7">R566</text>
<text x="142" y="70.2">2n7</text>
<text x="154.5" y="70.6">R535</text>
<text x="154.7" y="68.4">100k</text>
<text x="229.5" y="66.8">R551</text>
<text x="236" y="71.5">2n7</text>
<text x="246" y="66.8">R567</text>
<text x="248.5" y="71.9">R583</text>
<text x="248.6" y="69.7">100k</text>
<text x="141.1" y="74.9">C502</text>
<text x="235.1" y="76.2">C510</text>
<text x="154.5" y="79.1">R536</text>
<text x="154.7" y="81.3">100k</text>
<text x="248.5" y="80.4">R584</text>
<text x="248.6" y="82.6">100k</text>
<text x="135.5" y="87.1">R504</text>
<text x="136" y="84.9">240</text>
<text x="136" y="90">240</text>
<text x="152" y="84.9">100R</text>
<text x="152" y="90">100R</text>
<text x="152" y="87.1">R520</text>
<text x="229.5" y="88.4">R552</text>
<text x="229.9" y="86.2">240</text>
<text x="245.9" y="86.2">100R</text>
<text x="246" y="88.4">R568</text>
<text x="135.5" y="92.2">R505</text>
<text x="152" y="92.2">R521</text>
<text x="154.7" y="95.1">100k</text>
<text x="229.5" y="93.5">R553</text>
<text x="229.9" y="91.2">240</text>
<text x="245.9" y="91.2">100R</text>
<text x="246" y="93.5">R569</text>
<text x="141.1" y="101.6">C503</text>
<text x="142" y="96.9">2n7</text>
<text x="154.5" y="97.3">R537</text>
<text x="236" y="98.2">2n7</text>
<text x="248.5" y="98.5">R585</text>
<text x="248.6" y="96.3">100k</text>
<text x="154.5" y="105.8">R538</text>
<text x="154.7" y="108">100k</text>
<text x="235.1" y="102.9">C511</text>
<text x="248.5" y="107">R586</text>
<text x="135.5" y="113.8">R506</text>
<text x="136" y="111.6">240</text>
<text x="152" y="111.6">100R</text>
<text x="152" y="113.8">R522</text>
<text x="229.9" y="112.8">240</text>
<text x="245.9" y="112.8">100R</text>
<text x="248.6" y="109.2">100k</text>
<text x="135.5" y="118.9">R507</text>
<text x="136" y="116.6">240</text>
<text x="152" y="116.6">100R</text>
<text x="152" y="118.9">R523</text>
<text x="229.5" y="115">R554</text>
<text x="229.9" y="117.9">240</text>
<text x="245.9" y="117.9">100R</text>
<text x="246" y="115">R570</text>
<text x="142" y="123.6">2n7</text>
<text x="154.5" y="123.9">R539</text>
<text x="154.7" y="121.7">100k</text>
<text x="229.5" y="120.1">R555</text>
<text x="236" y="124.8">2n7</text>
<text x="246" y="120.1">R571</text>
<text x="248.5" y="125.2">R587</text>
<text x="248.6" y="123">100k</text>
<text x="141.1" y="128.3">C504</text>
<text x="235.1" y="129.5">C512</text>
<text x="154.5" y="132.4">R540</text>
<text x="154.7" y="134.6">100k</text>
<text x="248.5" y="133.7">R588</text>
<text x="248.6" y="135.9">100k</text>
<text x="135.5" y="140.4">R508</text>
<text x="136" y="138.2">240</text>
<text x="152" y="138.2">100R</text>
<text x="152" y="140.4">R524</text>
<text x="229.5" y="141.7">R556</text>
<text x="229.9" y="139.5">240</text>
<text x="245.9" y="139.5">100R</text>
<text x="246" y="141.7">R572</text>
<text x="135.5" y="154.4">R509</text>
<text x="136" y="152.2">240</text>
<text x="152" y="152.4">100R</text>
<text x="152" y="150.2">R525</text>
<text x="154.5" y="155.3">R541</text>
<text x="229.5" y="155.7">R557</text>
<text x="229.9" y="153.5">240</text>
<text x="245.9" y="153.7">100R</text>
<text x="246" y="151.5">R573</text>
<text x="142" y="159.1">2n7</text>
<text x="154.7" y="157.5">100k</text>
<text x="236" y="160.4">2n7</text>
<text x="248.5" y="156.6">R589</text>
<text x="248.6" y="158.8">100k</text>
<text x="141.1" y="163.8">C505</text>
<text x="154.5" y="168">R542</text>
<text x="235.1" y="165.1">C513</text>
<text x="136" y="173.8">240</text>
<text x="152" y="173.8">100R</text>
<text x="154.7" y="170.2">100k</text>
<text x="248.5" y="169.3">R590</text>
<text x="248.6" y="171.5">100k</text>
<text x="135.5" y="176">R510</text>
<text x="136" y="178.9">240</text>
<text x="152" y="178.9">100R</text>
<text x="152" y="176">R526</text>
<text x="229.5" y="177.3">R558</text>
<text x="229.9" y="175.1">240</text>
<text x="245.9" y="175.1">100R</text>
<text x="246" y="177.3">R574</text>
<text x="135.5" y="181.1">R511</text>
<text x="142" y="185.8">2n7</text>
<text x="152" y="181.1">R527</text>
<text x="154.7" y="184">100k</text>
<text x="229.5" y="182.4">R559</text>
<text x="229.9" y="180.1">240</text>
<text x="245.9" y="180.1">100R</text>
<text x="246" y="182.4">R575</text>
<text x="248.6" y="185.2">100k</text>
<text x="141.1" y="190.5">C506</text>
<text x="154.5" y="186.2">R543</text>
<text x="235.1" y="191.8">C514</text>
<text x="236" y="187.1">2n7</text>
<text x="248.5" y="187.4">R591</text>
<text x="154.5" y="194.7">R544</text>
<text x="154.7" y="196.9">100k</text>
<text x="248.5" y="195.9">R592</text>
<text x="135.5" y="202.7">R512</text>
<text x="136" y="200.5">240</text>
<text x="152" y="200.5">100R</text>
<text x="152" y="202.7">R528</text>
<text x="229.5" y="203.9">R560</text>
<text x="229.9" y="201.7">240</text>
<text x="245.9" y="201.7">100R</text>
<text x="246" y="203.9">R576</text>
<text x="248.6" y="198.1">100k</text>
<text x="135.5" y="207.8">R513</text>
<text x="136" y="205.5">240</text>
<text x="152" y="205.5">100R</text>
<text x="152" y="207.8">R529</text>
<text x="229.5" y="209">R561</text>
<text x="229.9" y="206.8">240</text>
<text x="245.9" y="206.8">100R</text>
<text x="246" y="209">R577</text>
<text x="142" y="212.5">2n7</text>
<text x="154.5" y="212.8">R545</text>
<text x="154.7" y="210.6">100k</text>
<text x="236" y="213.7">2n7</text>
<text x="248.5" y="214.1">R593</text>
<text x="248.6" y="211.9">100k</text>
<text x="141.1" y="217.2">C507</text>
<text x="154.5" y="221.3">R546</text>
<text x="235.1" y="218.4">C515</text>
<text x="136" y="227.1">240</text>
<text x="152" y="227.1">100R</text>
<text x="154.7" y="223.5">100k</text>
<text x="248.5" y="222.6">R594</text>
<text x="248.6" y="224.8">100k</text>
<text x="135.5" y="229.3">R514</text>
<text x="136" y="232.2">240</text>
<text x="152" y="232.2">100R</text>
<text x="152" y="229.3">R530</text>
<text x="229.5" y="230.6">R562</text>
<text x="229.9" y="228.4">240</text>
<text x="229.9" y="233.5">240</text>
<text x="245.9" y="228.4">100R</text>
<text x="245.9" y="233.5">100R</text>
<text x="246" y="230.6">R578</text>
<text x="135.5" y="234.4">R515</text>
<text x="142" y="239.1">2n7</text>
<text x="152" y="234.4">R531</text>
<text x="154.5" y="239.5">R547</text>
<text x="154.7" y="237.3">100k</text>
<text x="229.5" y="235.7">R563</text>
<text x="246" y="235.7">R579</text>
<text x="248.6" y="238.6">100k</text>
<text x="141.1" y="243.8">C508</text>
<text x="235.1" y="245.1">C516</text>
<text x="236" y="240.4">2n7</text>
<text x="248.5" y="240.8">R595</text>
<text x="154.5" y="248">R548</text>
<text x="154.7" y="250.2">100k</text>
<text x="248.5" y="249.3">R596</text>
<text x="248.6" y="251.5">100k</text>
<text x="135.5" y="256">R516</text>
<text x="136" y="253.8">240</text>
<text x="152" y="253.8">100R</text>
<text x="152" y="256">R532</text>
<text x="229.5" y="257.3">R564</text>
<text x="229.9" y="255.1">240</text>
<text x="245.9" y="255.1">100R</text>
<text x="246" y="257.3">R580</text>
</g>
</svg>
